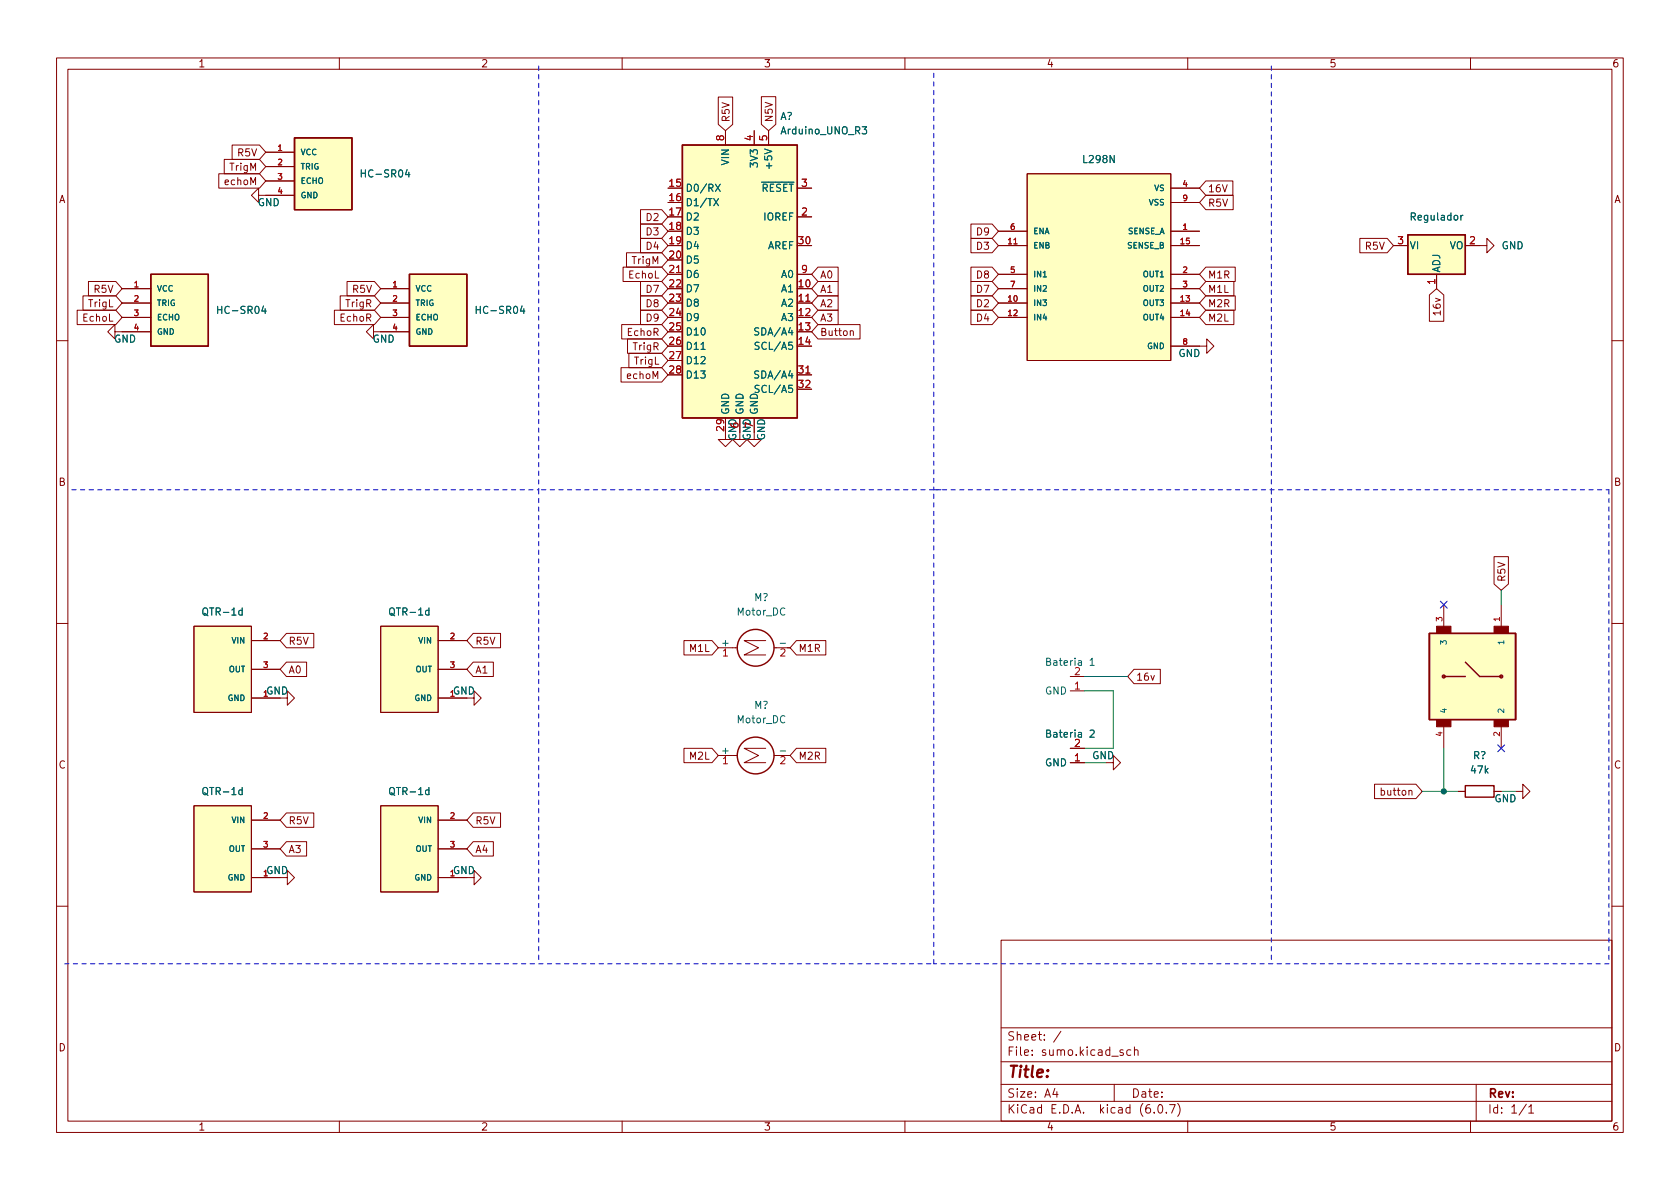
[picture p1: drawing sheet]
<svg xmlns="http://www.w3.org/2000/svg" width="297mm" height="210mm" viewBox="0 0 297 210" stroke-linecap="round" stroke-linejoin="round" font-family="sans-serif">
<g fill="none" stroke="#840000" stroke-width=".18">
<path d="M10 10.2h277v190.1h-277zM12 12.2h273v186.1h-273zM60 10.2v2M110 10.2v2M127 17.2h2.5v4.8l-1.2 1.1-1.3-1.1zM134.6 17.1h2.6v4.9l-1.3 1.1-1.3-1.1zM160 10.2v2M210 10.2v2M260 10.2v2M38.7 30.7h7.2l1.1 1.3-1.1 1.3h-7.2zM39.6 28.2h6.3l1.1 1.3-1.1 1.2h-6.3zM41 25.6h4.9l1.1 1.3-1.1 1.3h-4.9z"/>
<path d="M45.7 34.5v-1.2l-1.3 1.2 1.3 1.3v-1.3h6.4M47 26.9h5.1M47 29.5h5.1M47 32h5.1M113.2 37.1h3.8l1.1 1.2-1.1 1.3h-3.8zM113.2 39.6h3.8l1.1 1.3-1.1 1.3h-3.8zM128.3 23.1v2.5M133.3 23.1v2.5M135.9 23.1v2.5M141 33.3h2.5M141 38.3h2.5M171.7 39.6h3.7l1.1 1.3-1.1 1.3h-3.7z"/>
<path d="M181.6 30.7h25.4v33h-25.4zM207 33.3h5.1M207 35.8h5.1M213.2 34.5h4.8v2.6h-4.8l-1.1-1.3zM213.2 32h4.8v2.5h-4.8l-1.1-1.2zM13.6 54.9h6.9l1.1 1.2-1.1 1.3h-6.9zM14.7 52.3h5.8l1.1 1.3-1.1 1.3h-5.8zM15.6 49.8h4.9l1.1 1.2-1.1 1.3h-4.9zM20.3 58.7v-1.3l-1.3 1.3 1.3 1.2v-1.2h6.4M21.6 53.6h5.1M21.6 56.1h5.1M21.6 51h5.1"/>
<path d="M59.1 54.9h7.1l1.1 1.2-1.1 1.3h-7.1zM60.2 52.3h6l1.1 1.3-1.1 1.3h-6zM61.4 49.8h4.8l1.1 1.2-1.1 1.3h-4.8zM66 58.7v-1.3l-1.2 1.3 1.2 1.2v-1.2h6.4M67.3 53.6h5.1M67.3 56.1h5.1M67.3 51h5.1M109.9 57.4h7.1l1.1 1.3-1.1 1.2h-7.1zM110.2 47.2h6.8l1.1 1.3-1.1 1.3h-6.8zM110.8 44.7h6.2l1.1 1.3-1.1 1.2h-6.2zM111 59.9h6l1.1 1.3-1.1 1.3h-6zM113.2 49.8h3.8l1.1 1.2-1.1 1.3h-3.8z"/>
<path d="M113.2 52.3h3.8l1.1 1.3-1.1 1.3h-3.8zM113.2 54.9h3.8l1.1 1.2-1.1 1.3h-3.8zM113.2 42.2h3.8l1.1 1.2-1.1 1.3h-3.8zM118.1 48.5h2.5M141 53.6h2.5M141 48.5h2.5M144.6 47.2h3.6v2.6h-3.6l-1.1-1.3zM144.6 49.8h3.6v2.5h-3.6l-1.1-1.3zM144.6 52.3h3.6v2.6h-3.6l-1.1-1.3zM144.6 54.9h3.6v2.5h-3.6l-1.1-1.3zM144.6 57.4h7.5v2.5h-7.5l-1.1-1.2zM150.3 58.6l.2-.1h.3l.1 .8"/>
<path d="M171.7 54.9h3.7l1.1 1.2-1.1 1.3h-3.7zM171.7 52.3h3.7l1.1 1.3-1.1 1.3h-3.7zM171.7 47.2h3.7l1.1 1.3-1.1 1.3h-3.7zM171.7 49.8h3.7l1.1 1.2-1.1 1.3h-3.7zM171.7 42.2h3.7l1.1 1.2-1.1 1.3h-3.7zM176.5 40.9h5.1M176.5 53.6h5.1M176.5 43.4h5.1M176.5 56.1h5.1M176.5 48.5h5.1M176.5 51h5.1M207 40.9h5.1"/>
<path d="M207 53.6h5.1M207 43.4h5.1M207 56.1h5.1M207 48.5h5.1M207 51h5.1M213.2 47.2h5.2v2.6h-5.2l-1.1-1.3zM213.2 49.8h5v2.5h-5l-1.1-1.3zM213.2 52.3h5.2v2.6h-5.2l-1.1-1.3zM213.2 54.9h5v2.5h-5l-1.1-1.3zM240.4 42.2h4.9l1.1 1.2-1.1 1.3h-4.9zM246.4 43.4h2.5M252.7 52.2l1.3-1.2 1.3 1.2v4.6h-2.6z"/>
<path d="M254 48.5v2.5M259.1 43.4h3.8v-1.2l1.3 1.2-1.3 1.3v-1.3M10 60.2h2M109.8 65h7.2l1.1 1.3-1.1 1.3h-7.2zM111.2 62.5h5.8l1.1 1.2-1.1 1.3h-5.8zM128.3 76.4v1.3h1.2l-1.2 1.3-1.3-1.3h1.3M130.8 76.4v1.3h1.3l-1.3 1.3-1.3-1.3h1.3M133.3 76.4v1.3h1.3l-1.3 1.3-1.2-1.3h1.2M141 66.3h2.5M207 61.2h6.4v-1.3l1.2 1.3-1.2 1.3v-1.3M285 60.2h2M264.2 98.4h2.5v4.9l-1.3 1.1-1.2-1.1z"/>
<path d="M10 110.2h2M34.3 110.7h10.1v15.3h-10.1zM44.4 113.3h5.1M44.4 118.4h5.1M50.6 117.1h3.6v2.5h-3.6l-1.1-1.2zM50.6 112h4.9v2.5h-4.9l-1.1-1.2zM67.3 110.7h10.2v15.3h-10.2zM77.5 113.3h5M77.5 118.4h5M83.7 117.1h3.5v2.5h-3.5l-1.2-1.2zM83.7 112h4.8v2.5h-4.8l-1.2-1.2zM120.9 113.3h5l1.1 1.2-1.1 1.3h-5z"/>
<path d="M127 114.5h3.4M135.4 113.3h-3.8l2.5 1.2-2.5 1.3h3.8M136.9 114.5h2.8M140.8 113.3h5.2v2.5h-5.2l-1.1-1.3zM189.2 119.6h2.6M200.5 118.4h4.7v2.5h-4.7l-1.1-1.3zM255.3 106.9v5.1M265.4 106.9v5.1M285 110.2h2M44.4 123.4h6.4v-1.2l1.3 1.2-1.3 1.3v-1.3M77.5 123.4h6.3v-1.2l1.3 1.2-1.3 1.3v-1.3M120.9 132.3h5l1.1 1.3-1.1 1.3h-5z"/>
<path d="M127 133.6h3.4M135.4 132.3h-3.8l2.5 1.3-2.5 1.3h3.8M136.9 133.6h2.8M140.8 132.3h5.2v2.6h-5.2l-1.1-1.3zM189.2 122.2h2.6M189.2 134.9h2.6M189.2 132.3h2.6M195.6 134.9h1.2v-1.3l1.3 1.3-1.3 1.2v-1.2M243 138.7h7.3l1.2 1.2-1.2 1.3h-7.3zM255.3 127.2v5.1M257.8 139.9h1.3M265.4 127.2v5.1"/>
<path d="M268 139.9h1.2v-1.2l1.3 1.2-1.3 1.3v-1.3M34.3 142.5h10.1v15.2h-10.1zM44.4 155.2h6.4v-1.3l1.3 1.3-1.3 1.3v-1.3M44.4 145h5.1M44.4 150.1h5.1M50.6 143.8h4.9v2.5h-4.9l-1.1-1.3zM50.6 148.8h3.6v2.6h-3.6l-1.1-1.3zM67.3 142.5h10.2v15.2h-10.2zM77.5 155.2h6.3v-1.3l1.3 1.3-1.3 1.3v-1.3M77.5 145h5M77.5 150.1h5M83.7 143.8h4.8v2.5h-4.8l-1.2-1.3z"/>
<path d="M83.7 148.8h3.5v2.6h-3.5l-1.2-1.3zM10 160.2h2M177 166.3h108v32h-108zM285 160.2h2M60 198.3v2M110 198.3v2M160 198.3v2M177 194.8h108M177 191.8h108M177 187.8h108M177 181.8h108M186.5 192.5l-.4 1h1"/>
<path d="M186.9 193v1M187.6 182.4l-1.3 1.9M197 191.8v3M198.6 185.7l-.4-.1-.2 .2 .1 .3 .5 .1v.4h-.6M199.9 185.7l-.4-.1-.3 .3v.4l.2 .3h.5M200.6 185.8l.2-.2 .3 .1 .1 .9M200.6 185.1v1.5M204.1 196.7v.1M204.9 195.4l.2-.1a.81 .81 0 0 1 .6 .7 .81 .81 0 0 1-.3 .8h-.2a.81 .81 0 0 1-.6-.6 .81 .81 0 0 1 .3-.8zM206.2 196.7v.1M206.8 195.3h1l-.7 1.5M208.2 195.1a1.72 1.72 0 0 1 0 2.3"/>
<path d="M210 198.3v2M260 198.3v2M261 191.8v6.5M269.9 195.3l-1.3 1.9M270.3 195.8l.4-.5v1.5M270.3 196.8h.9"/>
</g>
<g fill="#ffffc2" stroke="#ffffc2" stroke-width=".18">
<path d="M181.6 30.7h25.4v33h-25.4z"/>
<path d="M67.3 142.5h10.2v15.2h-10.2z"/>
<path d="M252.7 112h15.3v15.2h-15.3z"/>
<path d="M34.3 110.7h10.1v15.3h-10.1z"/>
<path d="M67.3 110.7h10.2v15.3h-10.2z"/>
<path d="M34.3 142.5h10.1v15.2h-10.1z"/>
<path d="M52.1 24.4h10.1v12.7h-10.1z"/>
<path d="M72.4 48.5h10.1v12.7h-10.1z"/>
<path d="M120.6 25.6h20.4v48.3h-20.4z"/>
<path d="M26.7 48.5h10.1v12.7h-10.1z"/>
<path d="M248.9 41.5h10.2v7h-10.2z"/>
</g>
<g fill="none" stroke="#840000" stroke-width=".25">
<path d="M52.1 24.4h10.1v12.7h-10.1zM120.6 25.6h20.4v48.3h-20.4zM26.7 48.5h10.1v12.7h-10.1zM72.4 48.5h10.1v12.7h-10.1zM248.9 41.5h10.2v7h-10.2zM252.7 112h15.3v15.2h-15.3zM252.7 112v15.2M255.3 119.6h3.8M259.1 117.1l2.5 2.5h3.8M268 112v15.2M259.1 138.9h5.1v2.1h-5.1z"/>
<circle cx="133.6" cy="114.5" r="3.3"/>
<circle cx="255.3" cy="119.6" r=".25"/>
<circle cx="265.4" cy="119.6" r=".25"/>
<circle cx="133.6" cy="133.6" r="3.3"/>
</g>
<g fill="#840000" stroke="#840000" stroke-width=".18">
<path d="M264.2 127.2h2.5v1.3h-2.5z"/>
<path d="M254 127.2h2.5v1.3h-2.5z"/>
<path d="M264.2 110.7h2.5v1.3h-2.5z"/>
<path d="M254 110.7h2.5v1.3h-2.5z"/>
</g>
<g fill="none" stroke="#006464" stroke-width=".18">
<path d="M72 30l-.3 .9h.8M126.2 35.1l.8 1.3M126.5 32.6l.8 1.2M127 35.1l-.8 1.3M127.3 32.6l-.8 1.2M152.4 22.4h.8l-.4 .5 .4 .1v.6l-.2 .1-.6-.1M258.7 38.1l-.4 .2M46.6 54.1l-.3 .9h.8M92.3 54.1l-.3 .9h.8M134.2 58h-.5l-.2 .1v.4l.5 .2 .2 .3-.3 .2h-.5M124 61.8h.7M134.2 65.7l-.5-.1-.2 .1v.4l.5 .2 .2 .3-.3 .3-.5-.1"/>
<path d="M134.2 60.6l-.5-.1-.1 .1v.4l.5 .2 .1 .3-.2 .3-.5-.1M134.2 68.2l-.5-.1-.1 .2v.3l.5 .3 .1 .3-.2 .2-.5-.1M192.7 116.8l.4-.4v1.3M192.7 117.7h.8M192.7 129.2l.5-.1 .3 .4-.8 .9h.8"/>
</g>
<g fill="none" stroke="#0000c2" stroke-width=".18" stroke-dasharray=".8 .8">
<path d="M95.2 11.7v74.9M165.1 12.9v73.7M224.8 11.7v74.9M12.7 86.6h82.5M95.2 86.6v83.8M165.1 86.6h119.4M165.1 86.6h-69.9M166.4 86.6h-1.3M224.8 86.6v83.8M284.5 86.6v83.8M11.4 170.4h83.8M95.2 170.4h69.9"/>
<path d="M165.1 170.4v-83.8M284.5 170.4h-119.4"/>
</g>
<path d="M191.8 119.6h7.6M265.4 104.4v2.5M191.8 134.9h3.8M191.8 122.2h5v10.1h-5M251.5 139.9h6.3M255.3 132.3v7.6" fill="none" stroke="#009600" stroke-width=".18"/>
<path d="M254.7 106.3l1.2 1.2M255.9 106.3l-1.2 1.2M264.8 131.7l1.2 1.2M266 131.7l-1.2 1.2" fill="none" stroke="#000084" stroke-width=".18"/>
<circle cx="255.3" cy="139.9" r=".46" fill="#009600" stroke="#009600" stroke-width=".18"/>
<text font-size="2.8" fill="#840000" x="178" y="190.6">Title:</text>
<g font-size="2.1" fill="#840000">
<text x="178" y="184">Sheet: /</text>
<text x="178" y="186.7">File: sumo.kicad_sch</text>
<text x="178" y="196.9">KiCad E.D.A. kicad (6.0.7)</text>
<text x="178" y="194.1">Size: A4</text>
<text x="200" y="194.1">Date:</text>
<text x="263" y="194.1">Rev:</text>
<text x="263" y="196.9">Id: 1/1</text>
</g>
<g font-size="1.8" fill="#840000">
<text x="35" y="11.9">1</text>
<text x="85" y="11.9">2</text>
<text x="135" y="11.9">3</text>
<text x="185" y="11.9">4</text>
<text x="235" y="11.9">5</text>
<text x="285" y="11.9">6</text>
<text x="129" y="21.7" transform="rotate(-90 129 21.7)">R5V</text>
<text x="136.6" y="21.7" transform="rotate(-90 136.6 21.7)">N5V</text>
<text x="42.1" y="27.6">R5V</text>
<text x="10.3" y="35.9">A</text>
<text x="40" y="32.7">echoM</text>
<text x="40.7" y="30.2">TrigM</text>
<text x="213.5" y="34">16V</text>
<text x="285.3" y="35.9">A</text>
<text x="114.4" y="39.1">D2</text>
<text x="114.4" y="41.6">D3</text>
<text x="172.8" y="41.6">D9</text>
<text x="213.5" y="36.5">R5V</text>
<text x="111.9" y="46.7">TrigM</text>
<text x="114.4" y="44.2">D4</text>
<text x="172.8" y="44.2">D3</text>
<text x="241.5" y="44.2">R5V</text>
<text x="16.7" y="51.8">R5V</text>
<text x="62.4" y="51.8">R5V</text>
<text x="111.3" y="49.2">EchoL</text>
<text x="114.4" y="51.8">D7</text>
<text x="144.9" y="49.2">A0</text>
<text x="144.9" y="51.8">A1</text>
<text x="172.8" y="49.2">D8</text>
<text x="172.8" y="51.8">D7</text>
<text x="213.5" y="49.2">M1R</text>
<text x="213.5" y="51.8">M1L</text>
<text x="14.8" y="56.9">EchoL</text>
<text x="15.7" y="54.3">TrigL</text>
<text x="60.3" y="56.9">EchoR</text>
<text x="61.3" y="54.3">TrigR</text>
<text x="111.1" y="59.4">EchoR</text>
<text x="114.4" y="54.3">D8</text>
<text x="114.4" y="56.9">D9</text>
<text x="144.9" y="54.3">A2</text>
<text x="144.9" y="56.9">A3</text>
<text x="144.9" y="59.4">Button</text>
<text x="172.8" y="56.9">D4</text>
<text x="172.8" y="54.3">D2</text>
<text x="213.5" y="54.3">M2R</text>
<text x="213.5" y="56.9">M2L</text>
<text x="254.7" y="55.4" transform="rotate(-90 254.7 55.4)">16v</text>
<text x="112.1" y="61.9">TrigR</text>
<text x="112.3" y="64.5">TrigL</text>
<text x="111.1" y="67">echoM</text>
<text x="132.7" y="77.9" transform="rotate(-90 132.7 77.9)">GND</text>
<text x="10.3" y="85.9">B</text>
<text x="285.3" y="85.9">B</text>
<text x="266.2" y="103" transform="rotate(-90 266.2 103)">R5V</text>
<text x="51" y="119.1">A0</text>
<text x="51" y="114">R5V</text>
<text x="84" y="119.1">A1</text>
<text x="84" y="114">R5V</text>
<text x="122" y="115.3">M1L</text>
<text x="141.1" y="115.3">M1R</text>
<text x="200.8" y="120.4">16v</text>
<text x="10.3" y="135.9">C</text>
<text x="122" y="134.3">M2L</text>
<text x="141.1" y="134.3">M2R</text>
<text x="285.3" y="135.9">C</text>
<text x="244.5" y="140.7">button</text>
<text x="264.2" y="141.9">GND</text>
<text x="51" y="145.8">R5V</text>
<text x="84" y="145.8">R5V</text>
<text x="51" y="150.8">A3</text>
<text x="84" y="150.8">A4</text>
<text x="10.3" y="185.9">D</text>
<text x="285.3" y="185.9">D</text>
<text x="35" y="199.9">1</text>
<text x="85" y="199.9">2</text>
<text x="135" y="199.9">3</text>
<text x="185" y="199.9">4</text>
<text x="235" y="199.9">5</text>
<text x="285" y="199.9">6</text>
</g>
<g font-size="1.8" fill="#006464">
<text x="137.9" y="21.2">A?</text>
<text x="138.3" y="23.7">Arduino_UNO_R3</text>
<text x="128.9" y="29.1" transform="rotate(-90 128.9 29.1)">VIN</text>
<text x="134" y="29.3" transform="rotate(-90 134 29.3)">3V3</text>
<text x="136.5" y="29.4" transform="rotate(-90 136.5 29.4)">+5V</text>
<text x="191.7" y="28.8">L298N</text>
<text x="64.3" y="31.4">HC-SR04</text>
<text x="121.2" y="33.9">D0/RX</text>
<text x="133.2" y="33.9">~{RESET}</text>
<text x="45.6" y="36.4">GND</text>
<text x="121.2" y="36.4">D1/TX</text>
<text x="121.2" y="39">D2</text>
<text x="121.2" y="41.5">D3</text>
<text x="135.1" y="39">IOREF</text>
<text x="249.6" y="39">Regulador</text>
<text x="121.2" y="44.1">D4</text>
<text x="121.2" y="46.6">D5</text>
<text x="135.6" y="44.1">AREF</text>
<text x="249.2" y="44.1">VI</text>
<text x="256.3" y="44.1">VO</text>
<text x="265.5" y="44.1">GND</text>
<text x="121.2" y="49.1">D6</text>
<text x="121.2" y="51.7">D7</text>
<text x="138.2" y="51.7">A1</text>
<text x="138.2" y="49.1">A0</text>
<text x="254.6" y="48.3" transform="rotate(-90 254.6 48.3)">ADJ</text>
<text x="38.9" y="55.5">HC-SR04</text>
<text x="84.7" y="55.5">HC-SR04</text>
<text x="121.2" y="54.2">D8</text>
<text x="121.2" y="56.8">D9</text>
<text x="121.2" y="59.3">D10</text>
<text x="134" y="59.3">SDA/A4</text>
<text x="138.2" y="54.2">A2</text>
<text x="138.2" y="56.8">A3</text>
<text x="20.2" y="60.6">GND</text>
<text x="65.9" y="60.6">GND</text>
<text x="121.2" y="61.8">D11</text>
<text x="121.2" y="64.4">D12</text>
<text x="134.2" y="61.8">SCL/A5</text>
<text x="208.3" y="63.1">GND</text>
<text x="121.2" y="66.9">D13</text>
<text x="134" y="66.9">SDA/A4</text>
<text x="134.2" y="69.5">SCL/A5</text>
<text x="128.9" y="73.4" transform="rotate(-90 128.9 73.4)">GND</text>
<text x="130.2" y="77.9" transform="rotate(-90 130.2 77.9)">GND</text>
<text x="131.4" y="73.4" transform="rotate(-90 131.4 73.4)">GND</text>
<text x="134" y="73.4" transform="rotate(-90 134 73.4)">GND</text>
<text x="135.3" y="77.9" transform="rotate(-90 135.3 77.9)">GND</text>
<text x="133.3" y="106.3">M?</text>
<text x="36.2" y="108.8">QTR-1d</text>
<text x="69.2" y="108.8">QTR-1d</text>
<text x="130.4" y="108.8">Motor_DC</text>
<text x="127.8" y="114.3">+</text>
<text x="138.1" y="114.3">-</text>
<text x="185.5" y="117.7">Bateria 1</text>
<text x="47" y="122.8">GND</text>
<text x="80.1" y="122.8">GND</text>
<text x="133.3" y="125.3">M?</text>
<text x="184.8" y="122.8">GND</text>
<text x="130.4" y="127.9">Motor_DC</text>
<text x="185.5" y="130.4">Bateria 2</text>
<text x="127.8" y="133.3">+</text>
<text x="138.1" y="133.3">-</text>
<text x="184.8" y="135.5">GND</text>
<text x="193.1" y="134.2">GND</text>
<text x="260.1" y="136.8">47k</text>
<text x="260.4" y="134.2">R?</text>
<text x="36.2" y="140.6">QTR-1d</text>
<text x="69.2" y="140.6">QTR-1d</text>
<text x="47" y="154.6">GND</text>
<text x="80.1" y="154.6">GND</text>
</g>
<g font-size="1.8" fill="#a90000">
<text x="128" y="24.9" transform="rotate(-90 128 24.9)">8</text>
<text x="133.1" y="24.9" transform="rotate(-90 133.1 24.9)">4</text>
<text x="135.6" y="24.9" transform="rotate(-90 135.6 24.9)">5</text>
<text x="118.4" y="33">15</text>
<text x="118.4" y="35.6">16</text>
<text x="141.7" y="33">3</text>
<text x="118.4" y="38.1">17</text>
<text x="118.4" y="40.6">18</text>
<text x="141.7" y="38.1">2</text>
<text x="118.4" y="43.2">19</text>
<text x="118.4" y="45.7">20</text>
<text x="141.3" y="43.2">30</text>
<text x="247.2" y="43.2">3</text>
<text x="259.9" y="43.2">2</text>
<text x="118.4" y="48.3">21</text>
<text x="118.4" y="50.8">22</text>
<text x="118.4" y="53.3">23</text>
<text x="141.3" y="50.8">10</text>
<text x="141.3" y="53.3">11</text>
<text x="141.7" y="48.3">9</text>
<text x="253.7" y="50.3" transform="rotate(-90 253.7 50.3)">1</text>
<text x="118.4" y="55.9">24</text>
<text x="118.4" y="58.4">25</text>
<text x="141.3" y="55.9">12</text>
<text x="141.3" y="58.4">13</text>
<text x="118.4" y="61">26</text>
<text x="118.4" y="63.5">27</text>
<text x="141.3" y="61">14</text>
<text x="118.4" y="66">28</text>
<text x="141.3" y="66">31</text>
<text x="141.3" y="68.6">32</text>
<text x="128" y="76.2" transform="rotate(-90 128 76.2)">29</text>
<text x="130.6" y="75.7" transform="rotate(-90 130.6 75.7)">6</text>
<text x="133.1" y="75.7" transform="rotate(-90 133.1 75.7)">7</text>
<text x="127.8" y="116.1">1</text>
<text x="137.9" y="116.1">2</text>
<text x="190" y="119.4">2</text>
<text x="190" y="121.9">1</text>
<text x="127.8" y="135.1">1</text>
<text x="137.9" y="135.1">2</text>
<text x="190" y="134.6">1</text>
<text x="190" y="132.1">2</text>
</g>
<g font-size="1.4" fill="#a90000">
<text x="49.1" y="26.7">1</text>
<text x="49.1" y="29.2">2</text>
<text x="49.1" y="31.7">3</text>
<text x="49.1" y="34.3">4</text>
<text x="209.2" y="33">4</text>
<text x="209.2" y="35.6">9</text>
<text x="178.7" y="40.6">6</text>
<text x="209.2" y="40.6">1</text>
<text x="178.3" y="43.2">11</text>
<text x="208.8" y="43.2">15</text>
<text x="23.7" y="50.8">1</text>
<text x="23.7" y="53.3">2</text>
<text x="69.5" y="50.8">1</text>
<text x="69.5" y="53.3">2</text>
<text x="178.3" y="53.3">10</text>
<text x="178.7" y="48.3">5</text>
<text x="178.7" y="50.8">7</text>
<text x="208.8" y="53.3">13</text>
<text x="209.2" y="48.3">2</text>
<text x="209.2" y="50.8">3</text>
<text x="23.7" y="55.9">3</text>
<text x="23.7" y="58.4">4</text>
<text x="69.5" y="55.9">3</text>
<text x="69.5" y="58.4">4</text>
<text x="178.3" y="55.9">12</text>
<text x="208.8" y="55.9">14</text>
<text x="209.2" y="61">8</text>
<text x="46.6" y="113">2</text>
<text x="79.6" y="113">2</text>
<text x="255" y="109.9" transform="rotate(-90 255 109.9)">3</text>
<text x="265.2" y="109.9" transform="rotate(-90 265.2 109.9)">1</text>
<text x="46.6" y="118.1">3</text>
<text x="79.6" y="118.1">3</text>
<text x="46.6" y="123.2">1</text>
<text x="79.6" y="123.2">1</text>
<text x="255" y="130.2" transform="rotate(-90 255 130.2)">4</text>
<text x="265.2" y="130.2" transform="rotate(-90 265.2 130.2)">2</text>
<text x="46.6" y="144.8">2</text>
<text x="46.6" y="149.9">3</text>
<text x="79.6" y="144.8">2</text>
<text x="79.6" y="149.9">3</text>
<text x="46.6" y="154.9">1</text>
<text x="79.6" y="154.9">1</text>
</g>
<g font-size="1.4" fill="#006464">
<text x="53.1" y="27.4">VCC</text>
<text x="53.1" y="30">TRIG</text>
<text x="53.1" y="32.5">ECHO</text>
<text x="53.1" y="35">GND</text>
<text x="204.1" y="33.8">VS</text>
<text x="182.6" y="41.4">ENA</text>
<text x="199.4" y="41.4">SENSE_A</text>
<text x="203.2" y="36.3">VSS</text>
<text x="182.6" y="43.9">ENB</text>
<text x="199.4" y="43.9">SENSE_B</text>
<text x="27.7" y="51.6">VCC</text>
<text x="73.4" y="51.6">VCC</text>
<text x="182.6" y="49">IN1</text>
<text x="182.6" y="51.6">IN2</text>
<text x="202.2" y="49">OUT1</text>
<text x="202.2" y="51.6">OUT2</text>
<text x="27.7" y="54.1">TRIG</text>
<text x="27.7" y="56.6">ECHO</text>
<text x="27.7" y="59.2">GND</text>
<text x="73.4" y="54.1">TRIG</text>
<text x="73.4" y="56.6">ECHO</text>
<text x="73.4" y="59.2">GND</text>
<text x="182.6" y="54.1">IN3</text>
<text x="182.6" y="56.6">IN4</text>
<text x="202.2" y="54.1">OUT3</text>
<text x="202.2" y="56.6">OUT4</text>
<text x="202.8" y="61.7">GND</text>
<text x="41.1" y="113.8">VIN</text>
<text x="74.1" y="113.8">VIN</text>
<text x="255.8" y="113.8" transform="rotate(-90 255.8 113.8)">3</text>
<text x="265.9" y="113.8" transform="rotate(-90 265.9 113.8)">1</text>
<text x="40.4" y="118.9">OUT</text>
<text x="73.5" y="118.9">OUT</text>
<text x="40.3" y="123.9">GND</text>
<text x="73.3" y="123.9">GND</text>
<text x="255.8" y="126.2" transform="rotate(-90 255.8 126.2)">4</text>
<text x="265.9" y="126.2" transform="rotate(-90 265.9 126.2)">2</text>
<text x="41.1" y="145.5">VIN</text>
<text x="74.1" y="145.5">VIN</text>
<text x="40.3" y="155.7">GND</text>
<text x="40.4" y="150.6">OUT</text>
<text x="73.3" y="155.7">GND</text>
<text x="73.5" y="150.6">OUT</text>
</g>
</svg>
